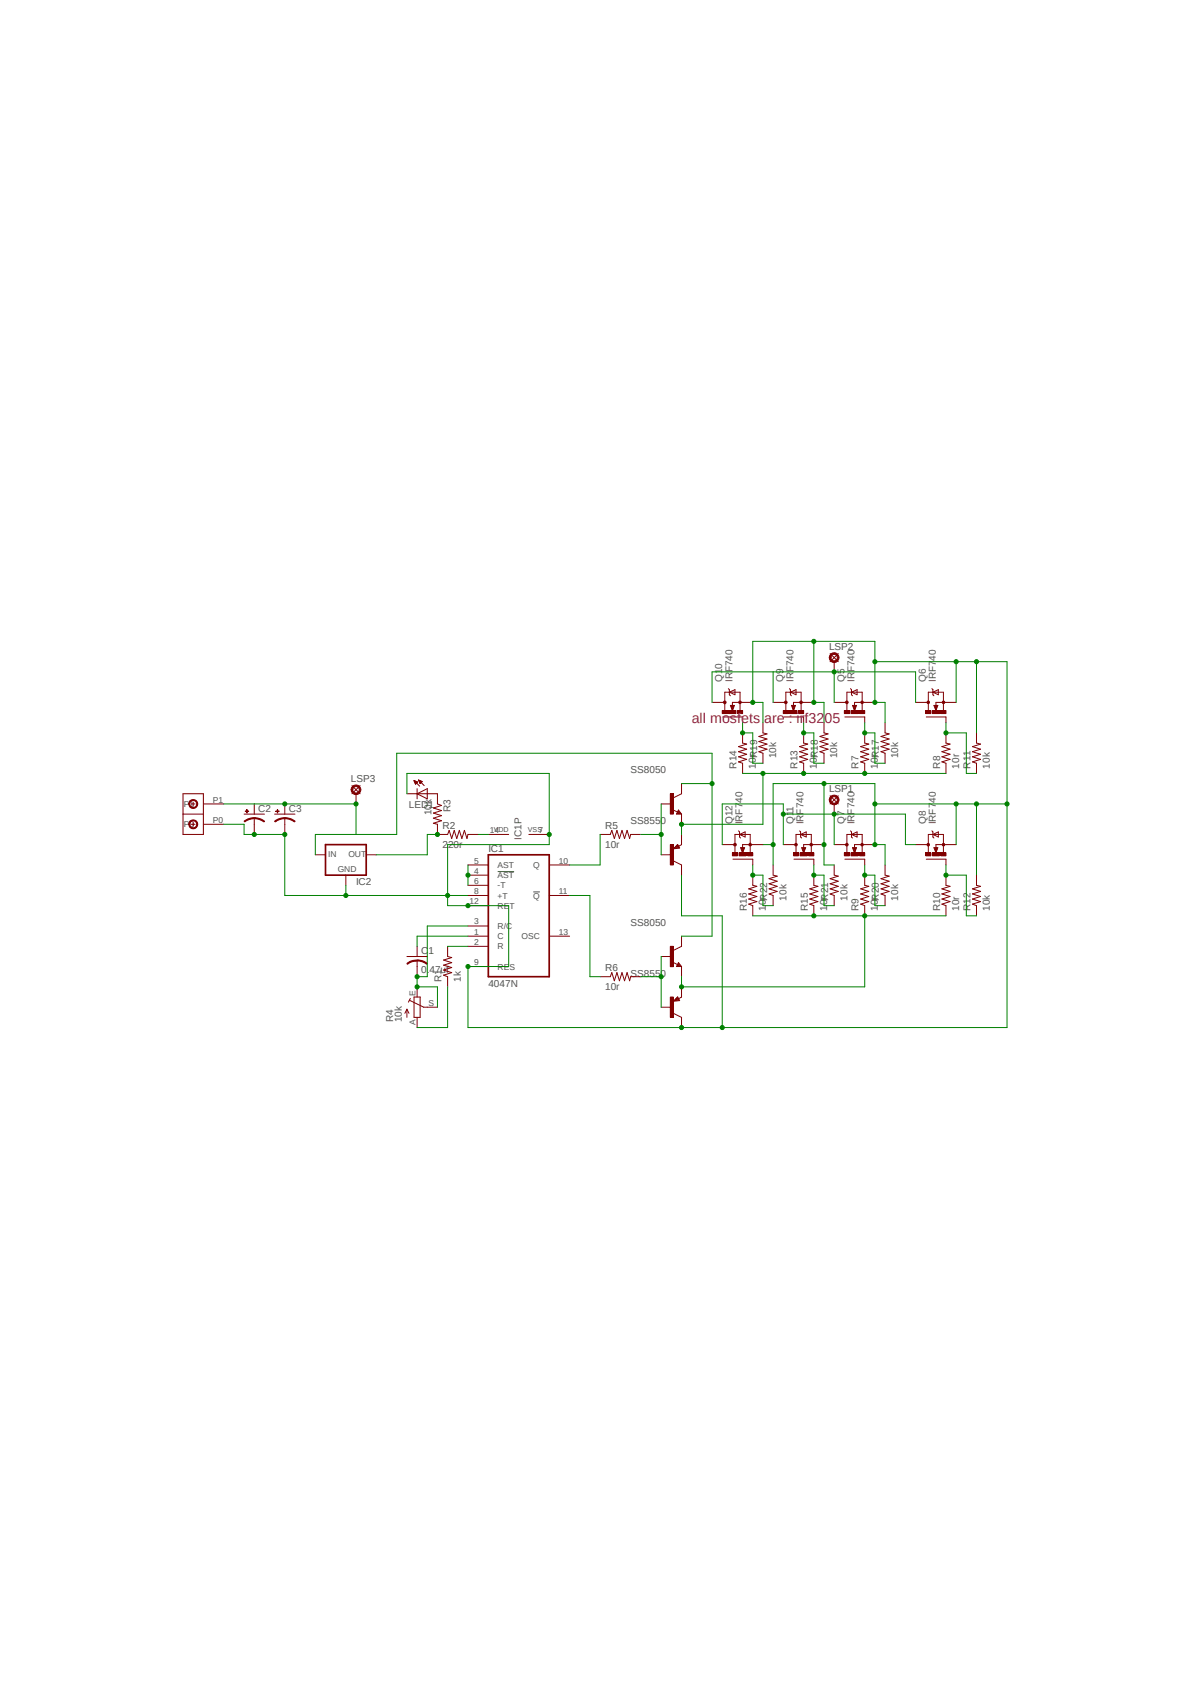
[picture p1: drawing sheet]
<svg xmlns="http://www.w3.org/2000/svg" width="297mm" height="420mm" viewBox="0 0 297 420" stroke-linecap="round" stroke-linejoin="round" font-family="sans-serif">
<path d="M45.6 159.1l206.8 101.9M252.4 159.1l-206.8 101.9" fill="none" stroke="#fff" stroke-width=".25"/>
<path d="M124.2 217.6h4.1M133.1 222.7h1.6" fill="none" stroke="#505050" stroke-width=".25"/>
<path d="M121.9 213.4h15.2v30.5h-15.2z" fill="none" stroke="#800000" stroke-width=".42"/>
<g fill="none" stroke="#800000" stroke-width=".25">
<path d="M109.2 198.2v2.5l1 .4-2 .7 2 .6-2 .6 2 .7-2 .6 2 .6-2 .7 1 .2v2.6h2.5l.4-1.1 .6 2.1 .7-2.1 .6 2.1 .6-2.1 .7 2.1 .6-2.1 .6 2.1 .3-1h2.5M116.8 218.5h5.1M116.8 216h5.1M137.1 216h5.1M101.6 238.8h5M104.1 239.9v1.4M111.7 236.3v2.5l1 .3-2 .6 2 .7-2 .6 2 .6-2 .6 2 .7-2 .6 1 .4v2.5M116.8 233.8h5.1M116.8 236.3h5.1M116.8 231.2h5.1M116.8 221.1h5.1M116.8 223.6h5.1"/>
<path d="M116.8 226.1h5.1M137.1 233.8h5.1M137.1 223.6h5.1M116.8 241.3h5.1"/>
</g>
<path d="M104.1 239.7h.3a3.6 3.6 0 0 1 2.2 .9l-.1 .2a3.8 3.8 0 0 0-2.4-.9z" fill-rule="evenodd" fill="#800000"/>
<path d="M104.1 239.7h.3a3.6 3.6 0 0 1 2.2 .9l-.1 .2a3.8 3.8 0 0 0-2.4-.9z" fill="none" stroke="#800000" stroke-width=".25"/>
<path d="M101.6 240.6a3.4 3.4 0 0 1 2.5-.9v.3a3.5 3.5 0 0 0-2.4 .8z" fill-rule="evenodd" fill="#800000"/>
<g fill="none" stroke="#800000" stroke-width=".25">
<path d="M101.6 198.2h7.6M103.3 194.9l1.4 1.4M103.3 195h.2M103.3 194.9l.9 .4M103.3 194.9l.4 .9M103.4 195.1h.3M103.4 195.2h.5M103.5 195.2h.6M103.5 195.3h.7M103.5 195.5h.6M103.6 195.5h.4M103.6 195.6h.3"/>
<path d="M103.7 195.7h.1M103.7 195.8h.1M104.1 196.9v2.6M104.1 198.2l2.5-1.3v2.6zM104.2 195.3l-.5 .5M104.5 194.8l1.4 1.4M104.5 194.8l.9 .4-.5 .5zM104.5 194.8h.1M104.5 194.9h.2M104.6 195h.3M104.6 195.1h.6M104.6 195.2h.7"/>
<path d="M104.7 195.3h.5M104.7 195.5h.4M104.8 195.5h.2M104.8 195.6h.1M170.1 198.2l-2 1M121.9 208.4h5.1M132 208.4h5.1M167.9 202.2l1.2 .6M169.3 202.3l.8 1h-1.3zM169.3 202.8l.2 .2h-.4l.2-.5 .5 .7h-.7M104.1 236.3v2.5M101.6 240.6a3.4 3.4 0 0 1 2.5-.9v.3a3.5 3.5 0 0 0-2.4 .8z"/>
<path d="M101.6 252v2M101.6 252l-.6 1M101.6 252l.5 1M102.2 249.8l3.5 1.7h3.5M102.4 249.3l-.5 .9M103.3 249h1.6v5h-1.6zM104.1 241.3v2.6M104.1 246.4v2.6M104.1 254v2.6"/>
</g>
<path d="M167.3 198.2h.8v5.1h-.8z" fill-rule="evenodd" fill="#800000"/>
<path d="M167.3 198.2h.8v5.1h-.8zM170.1 195.7v2.5M165 200.7h2.6M170.1 203.3v2.5M170.1 236.3l-2 1M167.9 240.2l1.2 .7M169.3 240.4l.8 .9h-1.3zM169.3 240.9l.2 .2h-.4l.2-.5 .5 .7h-.7" fill="none" stroke="#800000" stroke-width=".25"/>
<path d="M167.3 236.3h.8v5.1h-.8z" fill-rule="evenodd" fill="#800000"/>
<path d="M168.1 215l2 1M169.1 211.5h-.4l.4-.2 .2 .4-1 .1 .8-.8 .4 .7M169.1 210.9l.5 .9-1.5 .2zM170.1 210.9l-.7 .4M165 238.8h2.6M167.3 236.3h.8v5.1h-.8zM170.1 233.8v2.5M170.1 241.3v2.6" fill="none" stroke="#800000" stroke-width=".25"/>
<path d="M167.3 210.9h.8v5.1h-.8z" fill-rule="evenodd" fill="#800000"/>
<path d="M165 213.4h2.6M167.3 210.9h.8v5.1h-.8zM170.1 208.4v2.5M170.1 216v2.5M168.1 253l2 1M169.1 249.6h-.4l.4-.3 .2 .4-1 .2 .8-.8 .4 .6M169.1 248.9l.5 1-1.5 .1zM170.1 249l-.7 .4" fill="none" stroke="#800000" stroke-width=".25"/>
<path d="M167.3 249h.8v5h-.8z" fill-rule="evenodd" fill="#800000"/>
<path d="M60.9 203.3h5.1M63.5 204.3v1.5M149.8 208.4h2.5l.4-1.1 .6 2.1 .7-2.1 .6 2.1 .6-2.1 .7 2.1 .6-2.1 .6 2.1 .3-1h2.5M149.8 243.9h2.5l.4-1 .6 2 .7-2 .6 2 .6-2 .7 2 .6-2 .6 2 .3-1h2.5M165 251.5h2.6M167.3 249h.8v5h-.8zM170.1 246.4v2.6M170.1 254v2.6" fill="none" stroke="#800000" stroke-width=".25"/>
<path d="M63.5 204.2h.3a4 4 0 0 1 2.2 .9l-.1 .1a4.1 4.1 0 0 0-2.4-.8z" fill-rule="evenodd" fill="#800000"/>
<path d="M63.5 204.2h.3a4 4 0 0 1 2.2 .9l-.1 .1a4.1 4.1 0 0 0-2.4-.8z" fill="none" stroke="#800000" stroke-width=".25"/>
<path d="M60.9 205.1l1.5-.8 1.1-.1v.2a3.9 3.9 0 0 0-2.4 .8z" fill-rule="evenodd" fill="#800000"/>
<path d="M60.9 205.1l1.5-.8 1.1-.1v.2a3.9 3.9 0 0 0-2.4 .8z" fill="none" stroke="#800000" stroke-width=".25"/>
<path d="M61.2 202.5l.9 .1z" fill-rule="evenodd" fill="#800000"/>
<path d="M61.2 202.5l.9 .1z" fill="none" stroke="#800000" stroke-width=".25"/>
<path d="M61.6 202.1l.1 .9z" fill-rule="evenodd" fill="#800000"/>
<path d="M61.6 202.1l.1 .9zM63.5 200.7v2.6M63.5 205.8v2.6M68.5 203.3h5.1M71.1 204.3v1.5" fill="none" stroke="#800000" stroke-width=".25"/>
<path d="M71.1 204.2h.3a4 4 0 0 1 2.3 .9l-.2 .1a4.1 4.1 0 0 0-2.4-.8z" fill-rule="evenodd" fill="#800000"/>
<path d="M71.1 204.2h.3a4 4 0 0 1 2.3 .9l-.2 .1a4.1 4.1 0 0 0-2.4-.8z" fill="none" stroke="#800000" stroke-width=".25"/>
<path d="M68.5 205.1l1.6-.8 1-.1v.2a3.9 3.9 0 0 0-2.4 .8z" fill-rule="evenodd" fill="#800000"/>
<path d="M68.5 205.1l1.6-.8 1-.1v.2a3.9 3.9 0 0 0-2.4 .8z" fill="none" stroke="#800000" stroke-width=".25"/>
<path d="M68.8 202.5l.9 .1z" fill-rule="evenodd" fill="#800000"/>
<path d="M68.8 202.5l.9 .1z" fill="none" stroke="#800000" stroke-width=".25"/>
<path d="M69.2 202.1l.1 .9z" fill-rule="evenodd" fill="#800000"/>
<path d="M210.7 175.4h.7M210.9 179h4.9v1.5M211.4 177.4v-4.6h3.8v4.6M212.3 172l.2 .2v1.3l.3 .2M212.5 172.8l1.4-.6v1.3zM212.8 176.1h1l-.5 1.3zM215.8 175.4h-2.5v.9M69.2 202.1l.1 .9zM71.1 200.7v2.6M71.1 205.8v2.6" fill="none" stroke="#800000" stroke-width=".25"/>
<path d="M213 176.3l.3 .9 .2-.9h-.2v.2" fill="none" stroke="#800000" stroke-width=".34"/>
<path d="M214.9 175.1h.5v.5l-.2 .1-.3-.1z" fill-rule="evenodd" fill="#800000"/>
<path d="M214.9 175.1h.5v.5l-.2 .1-.3-.1z" fill="none" stroke="#800000" stroke-width=".25"/>
<path d="M211.1 175.1h.5l.1 .3-.1 .2-.2 .1-.3-.1z" fill-rule="evenodd" fill="#800000"/>
<path d="M211.1 175.1h.5l.1 .3-.1 .2-.2 .1-.3-.1z" fill="none" stroke="#800000" stroke-width=".25"/>
<path d="M214.5 177.4h1.3v.8h-1.3z" fill-rule="evenodd" fill="#800000"/>
<path d="M214.5 177.4h1.3v.8h-1.3z" fill="none" stroke="#800000" stroke-width=".25"/>
<path d="M210.7 177.4h1.3v.8h-1.3z" fill-rule="evenodd" fill="#800000"/>
<path d="M210.7 177.4h1.3v.8h-1.3z" fill="none" stroke="#800000" stroke-width=".25"/>
<path d="M212.4 177.4h1.8v.8h-1.8z" fill-rule="evenodd" fill="#800000"/>
<path d="M208.2 175.4h2.5M212.4 177.4h1.8v.8h-1.8zM215.8 175.4h2.6M231.1 175.4h.6M231.2 179h4.9v1.5M231.7 177.4v-4.6h3.8v4.6M232.6 172l.2 .2v1.3l.3 .2M232.8 172.8l1.4-.6v1.3zM233.1 176.1h1l-.5 1.3zM236.1 175.4h-2.5v.9" fill="none" stroke="#800000" stroke-width=".25"/>
<path d="M233.3 176.3l.3 .9 .2-.9h-.2v.2" fill="none" stroke="#800000" stroke-width=".34"/>
<path d="M235.2 175.1h.5v.5l-.2 .1-.3-.1z" fill-rule="evenodd" fill="#800000"/>
<path d="M235.2 175.1h.5v.5l-.2 .1-.3-.1z" fill="none" stroke="#800000" stroke-width=".25"/>
<path d="M231.4 175.1h.5v.5l-.2 .1-.3-.1z" fill-rule="evenodd" fill="#800000"/>
<path d="M231.4 175.1h.5v.5l-.2 .1-.3-.1z" fill="none" stroke="#800000" stroke-width=".25"/>
<path d="M234.8 177.4h1.3v.8h-1.3z" fill-rule="evenodd" fill="#800000"/>
<path d="M234.8 177.4h1.3v.8h-1.3z" fill="none" stroke="#800000" stroke-width=".25"/>
<path d="M231.1 177.4h1.2v.8h-1.2z" fill-rule="evenodd" fill="#800000"/>
<path d="M231.1 177.4h1.2v.8h-1.2z" fill="none" stroke="#800000" stroke-width=".25"/>
<path d="M232.7 177.4h1.8v.8h-1.8z" fill-rule="evenodd" fill="#800000"/>
<path d="M228.5 175.4h2.6M232.7 177.4h1.8v.8h-1.8zM236.1 175.4h2.5M210.7 210.9h.7M210.9 214.5h4.9v1.5M211.4 212.9v-4.5h3.8v4.5M212.3 207.5l.2 .2v1.3l.3 .3M212.5 208.4l1.4-.7v1.3zM212.8 211.7h1l-.5 1.2zM215.8 210.9h-2.5v.9" fill="none" stroke="#800000" stroke-width=".25"/>
<path d="M213 211.8l.3 .9 .2-.9h-.2v.2" fill="none" stroke="#800000" stroke-width=".34"/>
<path d="M214.9 210.7l.3-.1 .2 .1v.5h-.5z" fill-rule="evenodd" fill="#800000"/>
<path d="M214.9 210.7l.3-.1 .2 .1v.5h-.5z" fill="none" stroke="#800000" stroke-width=".25"/>
<path d="M211.1 210.7l.3-.1 .2 .1 .1 .2-.1 .3h-.5z" fill-rule="evenodd" fill="#800000"/>
<path d="M211.1 210.7l.3-.1 .2 .1 .1 .2-.1 .3h-.5z" fill="none" stroke="#800000" stroke-width=".25"/>
<path d="M214.5 212.9h1.3v.8h-1.3z" fill-rule="evenodd" fill="#800000"/>
<path d="M214.5 212.9h1.3v.8h-1.3z" fill="none" stroke="#800000" stroke-width=".25"/>
<path d="M210.7 212.9h1.3v.8h-1.3z" fill-rule="evenodd" fill="#800000"/>
<path d="M210.7 212.9h1.3v.8h-1.3z" fill="none" stroke="#800000" stroke-width=".25"/>
<path d="M212.4 212.9h1.8v.8h-1.8z" fill-rule="evenodd" fill="#800000"/>
<path d="M208.2 210.9h2.5M212.4 212.9h1.8v.8h-1.8zM215.8 210.9h2.6M231.1 210.9h.6M231.2 214.5h4.9v1.5M231.7 212.9v-4.5h3.8v4.5M232.6 207.5l.2 .2v1.3l.3 .3M232.8 208.4l1.4-.7v1.3zM233.1 211.7h1l-.5 1.2zM236.1 210.9h-2.5v.9" fill="none" stroke="#800000" stroke-width=".25"/>
<path d="M233.3 211.8l.3 .9 .2-.9h-.2v.2" fill="none" stroke="#800000" stroke-width=".34"/>
<path d="M235.2 210.7l.3-.1 .2 .1v.5h-.5z" fill-rule="evenodd" fill="#800000"/>
<path d="M235.2 210.7l.3-.1 .2 .1v.5h-.5z" fill="none" stroke="#800000" stroke-width=".25"/>
<path d="M231.4 210.7l.3-.1 .2 .1v.5h-.5z" fill-rule="evenodd" fill="#800000"/>
<path d="M231.4 210.7l.3-.1 .2 .1v.5h-.5z" fill="none" stroke="#800000" stroke-width=".25"/>
<path d="M234.8 212.9h1.3v.8h-1.3z" fill-rule="evenodd" fill="#800000"/>
<path d="M234.8 212.9h1.3v.8h-1.3z" fill="none" stroke="#800000" stroke-width=".25"/>
<path d="M231.1 212.9h1.2v.8h-1.2z" fill-rule="evenodd" fill="#800000"/>
<path d="M231.1 212.9h1.2v.8h-1.2z" fill="none" stroke="#800000" stroke-width=".25"/>
<path d="M232.7 212.9h1.8v.8h-1.8z" fill-rule="evenodd" fill="#800000"/>
<g fill="none" stroke="#800000" stroke-width=".25">
<path d="M45.7 198.2h5.1v10.2h-5.1zM215.8 183v2.5l1 .3-2 .6 2 .7-2 .6 2 .6-2 .7 2 .6-2 .6 1 .4v2.5M236.1 183v2.5l1 .3-2 .6 2 .7-2 .6 2 .6-2 .7 2 .6-2 .6 1 .4v2.5M243.7 183v2.5l1 .3-2 .6 2 .7-2 .6 2 .6-2 .7 2 .6-2 .6 1 .4v2.5M45.7 203.3h5.1M50.8 205.8h5M50.8 200.7h5M215.8 218.5v2.6l1 .2-2 .7 2 .6-2 .6 2 .7-2 .6 2 .6-2 .7 1 .3v2.6M228.5 210.9h2.6M232.7 212.9h1.8v.8h-1.8zM236.1 210.9h2.5M236.1 218.5v2.6l1 .2-2 .7 2 .6-2 .6 2 .7-2 .6 2 .6-2 .7 1 .3v2.6"/>
<path d="M243.7 218.5v2.6l1 .2-2 .7 2 .6-2 .6 2 .7-2 .6 2 .6-2 .7 1 .3v2.6"/>
</g>
<path d="M47.4 205a1.13 1.13 0 0 1 1.8 .2 1.13 1.13 0 0 1-.6 1.7 1.13 1.13 0 0 1-1.5-1.1h.3a.88 .88 0 0 1 1.2-.7 .88 .88 0 0 1 .2 1.4 .88 .88 0 0 1-1.4-.3v-.4h-.3z" fill-rule="evenodd" fill="#800000"/>
<path d="M47.4 205a1.13 1.13 0 0 1 1.8 .2 1.13 1.13 0 0 1-.6 1.7 1.13 1.13 0 0 1-1.5-1.1h.3a.88 .88 0 0 1 1.2-.7 .88 .88 0 0 1 .2 1.4 .88 .88 0 0 1-1.4-.3v-.4h-.3z" fill="none" stroke="#800000" stroke-width=".25"/>
<path d="M47.4 199.9a1.13 1.13 0 0 1 1.8 .2 1.13 1.13 0 0 1-.6 1.7 1.13 1.13 0 0 1-1.5-1.1h.3a.88 .88 0 0 1 1.2-.7 .88 .88 0 0 1 .2 1.5 .88 .88 0 0 1-1.4-.4v-.4h-.3z" fill-rule="evenodd" fill="#800000"/>
<path d="M47.4 199.9a1.13 1.13 0 0 1 1.8 .2 1.13 1.13 0 0 1-.6 1.7 1.13 1.13 0 0 1-1.5-1.1h.3a.88 .88 0 0 1 1.2-.7 .88 .88 0 0 1 .2 1.5 .88 .88 0 0 1-1.4-.4v-.4h-.3zM207.2 198.7l2 2M209.2 198.7l-2 2M47.8 205.8h.9M47.8 200.7h.9M48.2 200.3v.9M48.2 205.4v.9" fill="none" stroke="#800000" stroke-width=".25"/>
<path d="M207.3 198.9a1.21 1.21 0 0 1 1.9 .2 1.21 1.21 0 0 1-.7 1.8 1.21 1.21 0 0 1-1.5-1.2h.4a.81 .81 0 0 1 1.2-.6 .81 .81 0 0 1 .1 1.3 .81 .81 0 0 1-1.3-.3v-.4h-.4z" fill-rule="evenodd" fill="#800000"/>
<path d="M207.2 163.2l2 2M209.2 163.2l-2 2M207.3 198.9a1.21 1.21 0 0 1 1.9 .2 1.21 1.21 0 0 1-.7 1.8 1.21 1.21 0 0 1-1.5-1.2h.4a.81 .81 0 0 1 1.2-.6 .81 .81 0 0 1 .1 1.3 .81 .81 0 0 1-1.3-.3v-.4h-.4zM208.2 200.7v2.6" fill="none" stroke="#800000" stroke-width=".25"/>
<path d="M207.3 163.4a1.21 1.21 0 0 1 1.9 .2 1.21 1.21 0 0 1-.7 1.8 1.21 1.21 0 0 1-1.5-1.2h.4a.8 .8 0 0 1 1.1-.7 .8 .8 0 0 1 .2 1.3 .8 .8 0 0 1-1.3-.3v-.3h-.4z" fill-rule="evenodd" fill="#800000"/>
<path d="M207.3 163.4a1.21 1.21 0 0 1 1.9 .2 1.21 1.21 0 0 1-.7 1.8 1.21 1.21 0 0 1-1.5-1.2h.4a.8 .8 0 0 1 1.1-.7 .8 .8 0 0 1 .2 1.3 .8 .8 0 0 1-1.3-.3v-.3h-.4zM208.2 165.2v2.6M87.8 196.2l2.1 2M89.9 196.2l-2.1 2" fill="none" stroke="#800000" stroke-width=".25"/>
<path d="M88 196.3a1.2 1.2 0 0 1 1.9 .4 1.2 1.2 0 0 1-.8 1.7 1.2 1.2 0 0 1-1.5-1.2h.5a.83 .83 0 0 1 1.2-.7 .83 .83 0 0 1 .1 1.4 .83 .83 0 0 1-1.3-.4v-.3h-.5z" fill-rule="evenodd" fill="#800000"/>
<path d="M195.5 175.4h.6M195.6 179h5v1.5M196.1 177.4v-4.6h3.8v4.6M197 172l.3 .2v1.3l.2 .2M197.3 172.8l1.4-.6v1.3zM197.5 176.1h1l-.5 1.3zM200.6 175.4h-2.6v.9M88 196.3a1.2 1.2 0 0 1 1.9 .4 1.2 1.2 0 0 1-.8 1.7 1.2 1.2 0 0 1-1.5-1.2h.5a.83 .83 0 0 1 1.2-.7 .83 .83 0 0 1 .1 1.4 .83 .83 0 0 1-1.3-.4v-.3h-.5zM88.9 198.2v2.5M78.7 213.4h2.5M86.3 218.5v2.6M91.4 213.4h2.5" fill="none" stroke="#800000" stroke-width=".25"/>
<path d="M81.2 210.9h10.2v7.6h-10.2z" fill="none" stroke="#800000" stroke-width=".42"/>
<path d="M197.8 176.3l.2 .9 .3-.9h-.3v.2" fill="none" stroke="#800000" stroke-width=".34"/>
<path d="M199.7 175.1h.5l.1 .3-.1 .2-.3 .1-.2-.1z" fill-rule="evenodd" fill="#800000"/>
<path d="M199.7 175.1h.5l.1 .3-.1 .2-.3 .1-.2-.1z" fill="none" stroke="#800000" stroke-width=".25"/>
<path d="M195.9 175.1h.4l.2 .3-.2 .2-.2 .1-.2-.1z" fill-rule="evenodd" fill="#800000"/>
<path d="M195.9 175.1h.4l.2 .3-.2 .2-.2 .1-.2-.1z" fill="none" stroke="#800000" stroke-width=".25"/>
<path d="M199.3 177.4h1.3v.8h-1.3z" fill-rule="evenodd" fill="#800000"/>
<path d="M199.3 177.4h1.3v.8h-1.3z" fill="none" stroke="#800000" stroke-width=".25"/>
<path d="M195.5 177.4h1.3v.8h-1.3z" fill-rule="evenodd" fill="#800000"/>
<path d="M195.5 177.4h1.3v.8h-1.3z" fill="none" stroke="#800000" stroke-width=".25"/>
<path d="M197.1 177.4h1.8v.8h-1.8z" fill-rule="evenodd" fill="#800000"/>
<path d="M180.3 175.4h.6M180.4 179h4.9v1.5M180.9 177.4v-4.6h3.8v4.6M181.8 172l.2 .2v1.3l.3 .2M182 172.8l1.4-.6v1.3zM182.3 176.1h1l-.5 1.3zM185.3 175.4h-2.5v.9M193 175.4h2.5M197.1 177.4h1.8v.8h-1.8zM200.6 175.4h2.5" fill="none" stroke="#800000" stroke-width=".25"/>
<path d="M182.5 176.3l.3 .9 .2-.9h-.2v.2" fill="none" stroke="#800000" stroke-width=".34"/>
<path d="M184.4 175.1h.5l.1 .3-.1 .2-.2 .1-.3-.1z" fill-rule="evenodd" fill="#800000"/>
<path d="M184.4 175.1h.5l.1 .3-.1 .2-.2 .1-.3-.1z" fill="none" stroke="#800000" stroke-width=".25"/>
<path d="M180.6 175.1h.5v.5l-.2 .1-.3-.1z" fill-rule="evenodd" fill="#800000"/>
<path d="M180.6 175.1h.5v.5l-.2 .1-.3-.1z" fill="none" stroke="#800000" stroke-width=".25"/>
<path d="M184.1 177.4h1.2v.8h-1.2z" fill-rule="evenodd" fill="#800000"/>
<path d="M184.1 177.4h1.2v.8h-1.2z" fill="none" stroke="#800000" stroke-width=".25"/>
<path d="M180.3 177.4h1.2v.8h-1.2z" fill-rule="evenodd" fill="#800000"/>
<path d="M180.3 177.4h1.2v.8h-1.2z" fill="none" stroke="#800000" stroke-width=".25"/>
<path d="M181.9 177.4h1.8v.8h-1.8z" fill-rule="evenodd" fill="#800000"/>
<path d="M177.7 175.4h2.6M181.9 177.4h1.8v.8h-1.8zM185.3 175.4h2.6M185.3 183v2.5l1.1 .3-2.1 .6 2.1 .7-2.1 .6 2.1 .6-2.1 .7 2.1 .6-2.1 .6 1 .4v2.5M200.6 183v2.5l1 .3-2 .6 2 .7-2 .6 2 .6-2 .7 2 .6-2 .6 1 .4v2.5M198 210.9h.7M198.2 214.5h4.9v1.5M198.7 212.9v-4.5h3.8v4.5M199.6 207.5l.2 .2v1.3l.3 .3M199.8 208.4l1.4-.7v1.3zM200.1 211.7h1l-.5 1.2zM203.1 210.9h-2.5v.9" fill="none" stroke="#800000" stroke-width=".25"/>
<path d="M200.3 211.8l.3 .9 .2-.9h-.2v.2" fill="none" stroke="#800000" stroke-width=".34"/>
<path d="M202.2 210.7l.3-.1 .2 .1 .1 .2-.1 .3h-.5z" fill-rule="evenodd" fill="#800000"/>
<path d="M202.2 210.7l.3-.1 .2 .1 .1 .2-.1 .3h-.5z" fill="none" stroke="#800000" stroke-width=".25"/>
<path d="M198.4 210.7l.3-.1 .2 .1 .1 .2-.1 .3h-.5z" fill-rule="evenodd" fill="#800000"/>
<path d="M198.4 210.7l.3-.1 .2 .1 .1 .2-.1 .3h-.5z" fill="none" stroke="#800000" stroke-width=".25"/>
<path d="M201.8 212.9h1.3v.8h-1.3z" fill-rule="evenodd" fill="#800000"/>
<path d="M201.8 212.9h1.3v.8h-1.3z" fill="none" stroke="#800000" stroke-width=".25"/>
<path d="M198 212.9h1.3v.8h-1.3z" fill-rule="evenodd" fill="#800000"/>
<path d="M198 212.9h1.3v.8h-1.3z" fill="none" stroke="#800000" stroke-width=".25"/>
<path d="M199.7 212.9h1.8v.8h-1.8z" fill-rule="evenodd" fill="#800000"/>
<path d="M182.8 210.9h.6M182.9 214.5h5v1.5M183.4 212.9v-4.5h3.8v4.5M184.3 207.5l.3 .2v1.3l.2 .3M184.6 208.4l1.4-.7v1.3zM184.8 211.7h1l-.5 1.2zM187.9 210.9h-2.6v.9M195.5 210.9h2.5M199.7 212.9h1.8v.8h-1.8zM203.1 210.9h2.6" fill="none" stroke="#800000" stroke-width=".25"/>
<path d="M185.1 211.8l.2 .9 .3-.9h-.3v.2" fill="none" stroke="#800000" stroke-width=".34"/>
<path d="M187 210.7l.2-.1 .3 .1 .1 .2-.1 .3h-.5z" fill-rule="evenodd" fill="#800000"/>
<path d="M187 210.7l.2-.1 .3 .1 .1 .2-.1 .3h-.5z" fill="none" stroke="#800000" stroke-width=".25"/>
<path d="M183.2 210.7l.2-.1 .3 .1v.5h-.5z" fill-rule="evenodd" fill="#800000"/>
<path d="M183.2 210.7l.2-.1 .3 .1v.5h-.5z" fill="none" stroke="#800000" stroke-width=".25"/>
<path d="M186.6 212.9h1.3v.8h-1.3z" fill-rule="evenodd" fill="#800000"/>
<path d="M186.6 212.9h1.3v.8h-1.3z" fill="none" stroke="#800000" stroke-width=".25"/>
<path d="M182.8 212.9h1.3v.8h-1.3z" fill-rule="evenodd" fill="#800000"/>
<path d="M182.8 212.9h1.3v.8h-1.3z" fill="none" stroke="#800000" stroke-width=".25"/>
<path d="M184.4 212.9h1.8v.8h-1.8z" fill-rule="evenodd" fill="#800000"/>
<path d="M190.4 180.5v2.5l1 .3-2 .6 2 .6-2 .7 2 .6-2 .6 2 .7-2 .6 1 .4v2.5M205.7 180.5v2.5l1 .3-2.1 .6 2.1 .6-2.1 .7 2.1 .6-2.1 .6 2.1 .7-2.1 .6 1.1 .4v2.5M220.9 180.5v2.5l1 .3-2 .6 2 .6-2 .7 2 .6-2 .6 2 .7-2 .6 1 .4v2.5M180.3 210.9h2.5M184.4 212.9h1.8v.8h-1.8zM187.9 210.9h2.5M187.9 218.5v2.6l1 .2-2 .7 2 .6-2 .6 2 .7-2 .6 2 .6-2 .7 1 .3v2.6M193 216v2.5l1 .3-2.1 .6 2.1 .6-2.1 .7 2.1 .6-2.1 .7 2.1 .6-2.1 .6 1.1 .4v2.5M203.1 218.5v2.6l1 .2-2 .7 2 .6-2 .6 2 .7-2 .6 2 .6-2 .7 1 .3v2.6M208.2 216v2.5l1 .3-2 .6 2 .6-2 .7 2 .6-2 .7 2 .6-2 .6 1 .4v2.5M220.9 216v2.5l1 .3-2 .6 2 .6-2 .7 2 .6-2 .7 2 .6-2 .6 1 .4v2.5" fill="none" stroke="#800000" stroke-width=".25"/>
<path d="M116.8 233.8h-12.7v2.5M116.8 231.2h-10.2v12.7h-2.5v2.5" fill="none" stroke="#008000" stroke-width=".25"/>
<circle cx="104.1" cy="243.9" r=".51" fill="#008000"/>
<g fill="none" stroke="#008000" stroke-width=".25">
<path d="M104.1 246.4h5.1v5.1"/>
<circle cx="104.1" cy="243.9" r=".51"/>
</g>
<circle cx="104.1" cy="246.4" r=".51" fill="#008000"/>
<g fill="none" stroke="#008000" stroke-width=".25">
<path d="M116.8 216v5.1M111.7 236.3h5.1M111.7 246.4v10.2h-7.6"/>
<circle cx="104.1" cy="246.4" r=".51"/>
</g>
<circle cx="116.8" cy="218.5" r=".51" fill="#008000"/>
<g fill="none" stroke="#008000" stroke-width=".25">
<path d="M119.3 208.4h2.6M159.9 208.4h5.1M165 200.7v12.7"/>
<circle cx="116.8" cy="218.5" r=".51"/>
</g>
<circle cx="165" cy="208.4" r=".51" fill="#008000"/>
<g fill="none" stroke="#008000" stroke-width=".25">
<path d="M165 238.8v12.7M159.9 243.9h5.1"/>
<circle cx="165" cy="208.4" r=".51"/>
</g>
<circle cx="165" cy="243.9" r=".51" fill="#008000"/>
<g fill="none" stroke="#008000" stroke-width=".25">
<path d="M149.8 208.4v7.6h-7.6M170.1 218.5v10.2h10.2v27.9h-10.2M111.7 226.1h15.3v15.2h-10.2M142.2 223.6h5v20.3h2.6"/>
<circle cx="165" cy="243.9" r=".51"/>
</g>
<circle cx="116.8" cy="226.1" r=".51" fill="#008000"/>
<g fill="none" stroke="#008000" stroke-width=".25">
<path d="M137.1 208.4v2.5h-25.4v15.2M111.7 223.6h5.1"/>
<circle cx="116.8" cy="226.1" r=".51"/>
</g>
<circle cx="111.7" cy="223.6" r=".51" fill="#008000"/>
<g fill="none" stroke="#008000" stroke-width=".25">
<path d="M101.6 198.2v-5.1h35.5v15.3"/>
<circle cx="111.7" cy="223.6" r=".51"/>
</g>
<circle cx="137.1" cy="208.4" r=".51" fill="#008000"/>
<g fill="none" stroke="#008000" stroke-width=".25">
<path d="M116.8 241.3v15.3h53.3"/>
<circle cx="137.1" cy="208.4" r=".51"/>
</g>
<circle cx="170.1" cy="256.6" r=".51" fill="#008000"/>
<circle cx="170.1" cy="256.6" r=".51" fill="none" stroke="#008000" stroke-width=".25"/>
<circle cx="116.8" cy="241.3" r=".51" fill="#008000"/>
<g fill="none" stroke="#008000" stroke-width=".25">
<path d="M63.5 208.4h7.6v15.2h40.6"/>
<circle cx="116.8" cy="241.3" r=".51"/>
</g>
<circle cx="71.1" cy="208.4" r=".51" fill="#008000"/>
<g fill="none" stroke="#008000" stroke-width=".25">
<path d="M180.3 256.6h71"/>
<circle cx="71.1" cy="208.4" r=".51"/>
</g>
<circle cx="180.3" cy="256.6" r=".51" fill="#008000"/>
<g fill="none" stroke="#008000" stroke-width=".25">
<path d="M218.4 210.9v-10.2h25.3v17.8M238.6 200.7v10.2"/>
<circle cx="180.3" cy="256.6" r=".51"/>
</g>
<circle cx="238.6" cy="200.7" r=".51" fill="#008000"/>
<g fill="none" stroke="#008000" stroke-width=".25">
<path d="M243.7 200.7h7.6"/>
<circle cx="238.6" cy="200.7" r=".51"/>
</g>
<circle cx="243.7" cy="200.7" r=".51" fill="#008000"/>
<g fill="none" stroke="#008000" stroke-width=".25">
<path d="M218.4 175.4v-10.2h25.3v17.8M238.6 165.2v10.2M251.3 165.2v35.5"/>
<circle cx="243.7" cy="200.7" r=".51"/>
</g>
<circle cx="238.6" cy="165.2" r=".51" fill="#008000"/>
<g fill="none" stroke="#008000" stroke-width=".25">
<path d="M243.7 165.2h7.6"/>
<circle cx="238.6" cy="165.2" r=".51"/>
</g>
<circle cx="243.7" cy="165.2" r=".51" fill="#008000"/>
<g fill="none" stroke="#008000" stroke-width=".25">
<path d="M251.3 200.7v55.9"/>
<circle cx="243.7" cy="165.2" r=".51"/>
</g>
<circle cx="251.3" cy="200.7" r=".51" fill="#008000"/>
<g fill="none" stroke="#008000" stroke-width=".25">
<path d="M55.8 205.8h5.1v2.6h2.6"/>
<circle cx="251.3" cy="200.7" r=".51"/>
</g>
<circle cx="63.5" cy="208.4" r=".51" fill="#008000"/>
<g fill="none" stroke="#008000" stroke-width=".25">
<path d="M86.3 221.1v2.5"/>
<circle cx="63.5" cy="208.4" r=".51"/>
</g>
<circle cx="86.3" cy="223.6" r=".51" fill="#008000"/>
<g fill="none" stroke="#008000" stroke-width=".25">
<path d="M218.4 165.2v-5.1h-15.3v15.3"/>
<circle cx="86.3" cy="223.6" r=".51"/>
</g>
<circle cx="218.4" cy="165.2" r=".51" fill="#008000"/>
<g fill="none" stroke="#008000" stroke-width=".25">
<path d="M203.1 160.1h-15.2v15.3"/>
<circle cx="218.4" cy="165.2" r=".51"/>
</g>
<circle cx="203.1" cy="160.1" r=".51" fill="#008000"/>
<g fill="none" stroke="#008000" stroke-width=".25">
<path d="M218.4 200.7v-5h-12.7v15.2"/>
<circle cx="203.1" cy="160.1" r=".51"/>
</g>
<circle cx="218.4" cy="200.7" r=".51" fill="#008000"/>
<g fill="none" stroke="#008000" stroke-width=".25">
<path d="M205.7 195.7h-12.7v15.2h-2.6"/>
<circle cx="218.4" cy="200.7" r=".51"/>
</g>
<circle cx="205.7" cy="195.7" r=".51" fill="#008000"/>
<g fill="none" stroke="#008000" stroke-width=".25">
<path d="M187.9 175.4h2.5v5.1"/>
<circle cx="205.7" cy="195.7" r=".51"/>
</g>
<circle cx="187.9" cy="175.4" r=".51" fill="#008000"/>
<g fill="none" stroke="#008000" stroke-width=".25">
<path d="M203.1 175.4h2.6v5.1"/>
<circle cx="187.9" cy="175.4" r=".51"/>
</g>
<circle cx="203.1" cy="175.4" r=".51" fill="#008000"/>
<g fill="none" stroke="#008000" stroke-width=".25">
<path d="M218.4 175.4h2.5v5.1"/>
<circle cx="203.1" cy="175.4" r=".51"/>
</g>
<circle cx="218.4" cy="175.4" r=".51" fill="#008000"/>
<g fill="none" stroke="#008000" stroke-width=".25">
<path d="M193 210.9v5.1"/>
<circle cx="218.4" cy="175.4" r=".51"/>
</g>
<circle cx="193" cy="210.9" r=".51" fill="#008000"/>
<g fill="none" stroke="#008000" stroke-width=".25">
<path d="M205.7 210.9v5.1h2.5"/>
<circle cx="193" cy="210.9" r=".51"/>
</g>
<circle cx="205.7" cy="210.9" r=".51" fill="#008000"/>
<g fill="none" stroke="#008000" stroke-width=".25">
<path d="M218.4 210.9h2.5v5.1"/>
<circle cx="205.7" cy="210.9" r=".51"/>
</g>
<circle cx="218.4" cy="210.9" r=".51" fill="#008000"/>
<g fill="none" stroke="#008000" stroke-width=".25">
<path d="M208.2 175.4v-7.6h20.3v7.6"/>
<circle cx="218.4" cy="210.9" r=".51"/>
</g>
<circle cx="208.2" cy="167.8" r=".51" fill="#008000"/>
<g fill="none" stroke="#008000" stroke-width=".25">
<path d="M193 167.8v7.6M208.2 167.8h-30.5v7.6M208.2 210.9v-7.6h17.8v7.6h2.5"/>
<circle cx="208.2" cy="167.8" r=".51"/>
</g>
<circle cx="208.2" cy="203.3" r=".51" fill="#008000"/>
<g fill="none" stroke="#008000" stroke-width=".25">
<path d="M180.3 210.9v-10.2h15.2v10.2M195.5 203.3h12.7"/>
<circle cx="208.2" cy="203.3" r=".51"/>
</g>
<circle cx="195.5" cy="203.3" r=".51" fill="#008000"/>
<g fill="none" stroke="#008000" stroke-width=".25">
<path d="M215.8 180.5v2.5h2.6v7.6h2.5"/>
<circle cx="195.5" cy="203.3" r=".51"/>
</g>
<circle cx="215.8" cy="183" r=".51" fill="#008000"/>
<g fill="none" stroke="#008000" stroke-width=".25">
<path d="M236.1 180.5v2.5h5.1v10.1h2.5"/>
<circle cx="215.8" cy="183" r=".51"/>
</g>
<circle cx="236.1" cy="183" r=".51" fill="#008000"/>
<g fill="none" stroke="#008000" stroke-width=".25">
<path d="M236.1 216v2.5h5.1v10.2h2.5"/>
<circle cx="236.1" cy="183" r=".51"/>
</g>
<circle cx="236.1" cy="218.5" r=".51" fill="#008000"/>
<g fill="none" stroke="#008000" stroke-width=".25">
<path d="M71.1 200.7h17.8"/>
<circle cx="236.1" cy="218.5" r=".51"/>
</g>
<circle cx="71.1" cy="200.7" r=".51" fill="#008000"/>
<g fill="none" stroke="#008000" stroke-width=".25">
<path d="M170.1 195.7h7.6M55.8 200.7h15.3M99 208.4v-20.3h78.7v45.7h-7.6"/>
<circle cx="71.1" cy="200.7" r=".51"/>
</g>
<circle cx="177.7" cy="195.7" r=".51" fill="#008000"/>
<g fill="none" stroke="#008000" stroke-width=".25">
<path d="M88.9 200.7v7.7M99 208.4h-20.3v5"/>
<circle cx="177.7" cy="195.7" r=".51"/>
</g>
<circle cx="88.9" cy="200.7" r=".51" fill="#008000"/>
<g fill="none" stroke="#008000" stroke-width=".25">
<path d="M109.2 208.4h-2.6v5h-12.7"/>
<circle cx="88.9" cy="200.7" r=".51"/>
</g>
<circle cx="109.2" cy="208.4" r=".51" fill="#008000"/>
<g fill="none" stroke="#008000" stroke-width=".25">
<path d="M187.9 228.7h15.2M236.1 228.7h-20.3v17.7"/>
<circle cx="109.2" cy="208.4" r=".51"/>
</g>
<circle cx="215.8" cy="228.7" r=".51" fill="#008000"/>
<g fill="none" stroke="#008000" stroke-width=".25">
<path d="M170.1 243.9v2.5h45.7"/>
<circle cx="215.8" cy="228.7" r=".51"/>
</g>
<circle cx="170.1" cy="246.4" r=".51" fill="#008000"/>
<g fill="none" stroke="#008000" stroke-width=".25">
<path d="M203.1 228.7h12.7"/>
<circle cx="170.1" cy="246.4" r=".51"/>
</g>
<circle cx="203.1" cy="228.7" r=".51" fill="#008000"/>
<g fill="none" stroke="#008000" stroke-width=".25">
<path d="M203.1 216v2.5h2.6v7.6h2.5"/>
<circle cx="203.1" cy="228.7" r=".51"/>
</g>
<circle cx="203.1" cy="218.5" r=".51" fill="#008000"/>
<g fill="none" stroke="#008000" stroke-width=".25">
<path d="M187.9 216v2.5h2.5v7.6h2.6"/>
<circle cx="203.1" cy="218.5" r=".51"/>
</g>
<circle cx="187.9" cy="218.5" r=".51" fill="#008000"/>
<g fill="none" stroke="#008000" stroke-width=".25">
<path d="M190.4 193.1v12.7h-20.3"/>
<circle cx="187.9" cy="218.5" r=".51"/>
</g>
<circle cx="170.1" cy="205.8" r=".51" fill="#008000"/>
<g fill="none" stroke="#008000" stroke-width=".25">
<path d="M200.6 193.1h35.5M170.1 205.8v2.6"/>
<circle cx="170.1" cy="205.8" r=".51"/>
</g>
<circle cx="215.8" cy="193.1" r=".51" fill="#008000"/>
<g fill="none" stroke="#008000" stroke-width=".25">
<path d="M190.4 193.1h10.2"/>
<circle cx="215.8" cy="193.1" r=".51"/>
</g>
<circle cx="200.6" cy="193.1" r=".51" fill="#008000"/>
<g fill="none" stroke="#008000" stroke-width=".25">
<path d="M185.3 193.1h5.1"/>
<circle cx="200.6" cy="193.1" r=".51"/>
</g>
<circle cx="190.4" cy="193.1" r=".51" fill="#008000"/>
<g fill="none" stroke="#008000" stroke-width=".25">
<path d="M185.3 180.5v2.5h2.6v7.6h2.5"/>
<circle cx="190.4" cy="193.1" r=".51"/>
</g>
<circle cx="185.3" cy="183" r=".51" fill="#008000"/>
<g fill="none" stroke="#008000" stroke-width=".25">
<path d="M200.6 180.5v2.5h2.5v7.6h2.6"/>
<circle cx="185.3" cy="183" r=".51"/>
</g>
<circle cx="200.6" cy="183" r=".51" fill="#008000"/>
<g fill="none" stroke="#008000" stroke-width=".25">
<path d="M215.8 216v2.5h2.6v7.6h2.5"/>
<circle cx="200.6" cy="183" r=".51"/>
</g>
<circle cx="215.8" cy="218.5" r=".51" fill="#008000"/>
<circle cx="215.8" cy="218.5" r=".51" fill="none" stroke="#008000" stroke-width=".25"/>
<text font-size="3.6" fill="#800080" x="172.6" y="180.5">all mosfets are : irf3205</text>
<g font-size="2.5" fill="#505050">
<text x="206.9" y="162.3">LSP2</text>
<text x="180.3" y="170.3" transform="rotate(-90 180.3 170.3)">Q10</text>
<text x="182.8" y="170.3" transform="rotate(-90 182.8 170.3)">IRF740</text>
<text x="195.5" y="170.3" transform="rotate(-90 195.5 170.3)">Q9</text>
<text x="198" y="170.3" transform="rotate(-90 198 170.3)">IRF740</text>
<text x="210.7" y="170.3" transform="rotate(-90 210.7 170.3)">Q5</text>
<text x="213.3" y="170.3" transform="rotate(-90 213.3 170.3)">IRF740</text>
<text x="231.1" y="170.3" transform="rotate(-90 231.1 170.3)">Q6</text>
<text x="233.6" y="170.3" transform="rotate(-90 233.6 170.3)">IRF740</text>
<text x="183.9" y="191.9" transform="rotate(-90 183.9 191.9)">R14</text>
<text x="188.6" y="191.9" transform="rotate(-90 188.6 191.9)">10rR19</text>
<text x="193.7" y="189.4" transform="rotate(-90 193.7 189.4)">10k</text>
<text x="199.1" y="191.9" transform="rotate(-90 199.1 191.9)">R13</text>
<text x="203.9" y="191.9" transform="rotate(-90 203.9 191.9)">10rR18</text>
<text x="209" y="189.4" transform="rotate(-90 209 189.4)">10k</text>
<text x="214.3" y="191.9" transform="rotate(-90 214.3 191.9)">R7</text>
<text x="219.1" y="191.9" transform="rotate(-90 219.1 191.9)">10rR17</text>
<text x="224.2" y="189.4" transform="rotate(-90 224.2 189.4)">10k</text>
<text x="234.6" y="191.9" transform="rotate(-90 234.6 191.9)">R8</text>
<text x="239.4" y="191.9" transform="rotate(-90 239.4 191.9)">10r</text>
<text x="242.2" y="191.9" transform="rotate(-90 242.2 191.9)">R11</text>
<text x="247" y="191.9" transform="rotate(-90 247 191.9)">10k</text>
<text x="87.6" y="195.3">LSP3</text>
<text x="157.4" y="193.1">SS8050</text>
<text x="206.9" y="197.8">LSP1</text>
<text x="64.5" y="202.7">C2</text>
<text x="72.1" y="202.7">C3</text>
<text x="102.1" y="201.8">LED1</text>
<text x="107.7" y="203.5" transform="rotate(-90 107.7 203.5)">10k</text>
<text x="112.4" y="202.7" transform="rotate(-90 112.4 202.7)">R3</text>
<text x="110.4" y="206.9">R2</text>
<text x="130.1" y="209.6" transform="rotate(-90 130.1 209.6)">IC1P</text>
<text x="151" y="206.9">R5</text>
<text x="157.4" y="205.8">SS8550</text>
<text x="182.8" y="205.8" transform="rotate(-90 182.8 205.8)">Q12</text>
<text x="185.3" y="205.8" transform="rotate(-90 185.3 205.8)">IRF740</text>
<text x="198" y="205.8" transform="rotate(-90 198 205.8)">Q11</text>
<text x="200.6" y="205.8" transform="rotate(-90 200.6 205.8)">IRF740</text>
<text x="210.7" y="205.8" transform="rotate(-90 210.7 205.8)">Q7</text>
<text x="213.3" y="205.8" transform="rotate(-90 213.3 205.8)">IRF740</text>
<text x="231.1" y="205.8" transform="rotate(-90 231.1 205.8)">Q8</text>
<text x="233.6" y="205.8" transform="rotate(-90 233.6 205.8)">IRF740</text>
<text x="110.4" y="211.7">220r</text>
<text x="121.9" y="212.8">IC1</text>
<text x="151" y="211.7">10r</text>
<text x="88.9" y="221.1">IC2</text>
<text x="186.4" y="227.4" transform="rotate(-90 186.4 227.4)">R16</text>
<text x="191.2" y="227.4" transform="rotate(-90 191.2 227.4)">10rR22</text>
<text x="196.3" y="224.9" transform="rotate(-90 196.3 224.9)">10k</text>
<text x="201.6" y="227.4" transform="rotate(-90 201.6 227.4)">R15</text>
<text x="206.4" y="227.4" transform="rotate(-90 206.4 227.4)">10rR21</text>
<text x="211.5" y="224.9" transform="rotate(-90 211.5 224.9)">10k</text>
<text x="214.3" y="227.4" transform="rotate(-90 214.3 227.4)">R9</text>
<text x="219.1" y="227.4" transform="rotate(-90 219.1 227.4)">10rR20</text>
<text x="224.2" y="224.9" transform="rotate(-90 224.2 224.9)">10k</text>
<text x="234.6" y="227.4" transform="rotate(-90 234.6 227.4)">R10</text>
<text x="239.4" y="227.4" transform="rotate(-90 239.4 227.4)">10r</text>
<text x="242.2" y="227.4" transform="rotate(-90 242.2 227.4)">R12</text>
<text x="247" y="227.4" transform="rotate(-90 247 227.4)">10k</text>
<text x="157.4" y="231.2">SS8050</text>
<text x="105.1" y="238.2">C1</text>
<text x="105.1" y="243">0.47uf</text>
<text x="110.2" y="245.2" transform="rotate(-90 110.2 245.2)">R1</text>
<text x="115" y="245.2" transform="rotate(-90 115 245.2)">1k</text>
<text x="151" y="242.4">R6</text>
<text x="157.4" y="243.9">SS8550</text>
<text x="121.9" y="246.4">4047N</text>
<text x="151" y="247.2">10r</text>
<text x="98.1" y="255.3" transform="rotate(-90 98.1 255.3)">R4</text>
<text x="100.3" y="255.3" transform="rotate(-90 100.3 255.3)">10k</text>
</g>
<g font-size="2.1" fill="#505050">
<text x="45.8" y="201.5">P1</text>
<text x="53.1" y="200.4">P1</text>
<text x="45.8" y="206.6">P0</text>
<text x="53.1" y="205.5">P0</text>
<text x="122.2" y="208">14</text>
<text x="134.4" y="208">7</text>
<text x="81.9" y="214.1">IN</text>
<text x="87" y="214.1">OUT</text>
<text x="118.3" y="215.6">5</text>
<text x="139.4" y="215.6">10</text>
<text x="84.3" y="217.8">GND</text>
<text x="118.3" y="218.2">4</text>
<text x="118.3" y="220.7">6</text>
<text x="124.2" y="219.3">AST</text>
<text x="124.2" y="216.7">AST</text>
<text x="124.2" y="221.8">-T</text>
<text x="133.1" y="216.7">Q</text>
<text x="117.1" y="225.8">12</text>
<text x="118.3" y="223.2">8</text>
<text x="124.2" y="224.4">+T</text>
<text x="124.2" y="226.9">RET</text>
<text x="133.1" y="224.4">Q</text>
<text x="139.4" y="223.2">11</text>
<text x="118.3" y="233.4">1</text>
<text x="118.3" y="230.8">3</text>
<text x="124.2" y="232">R/C</text>
<text x="139.4" y="233.4">13</text>
<text x="118.3" y="235.9">2</text>
<text x="124.2" y="234.5">C</text>
<text x="124.2" y="237.1">R</text>
<text x="130.2" y="234.5">OSC</text>
<text x="118.3" y="241">9</text>
<text x="124.2" y="242.1">RES</text>
<text x="103.7" y="248.6" transform="rotate(-90 103.7 248.6)">E</text>
<text x="107" y="251.2">S</text>
<text x="103.7" y="255.8" transform="rotate(-90 103.7 255.8)">A</text>
</g>
<g font-size="1.8" fill="#505050">
<text x="123.2" y="207.7">VDD</text>
<text x="131.7" y="207.7">VSS</text>
</g>
</svg>
